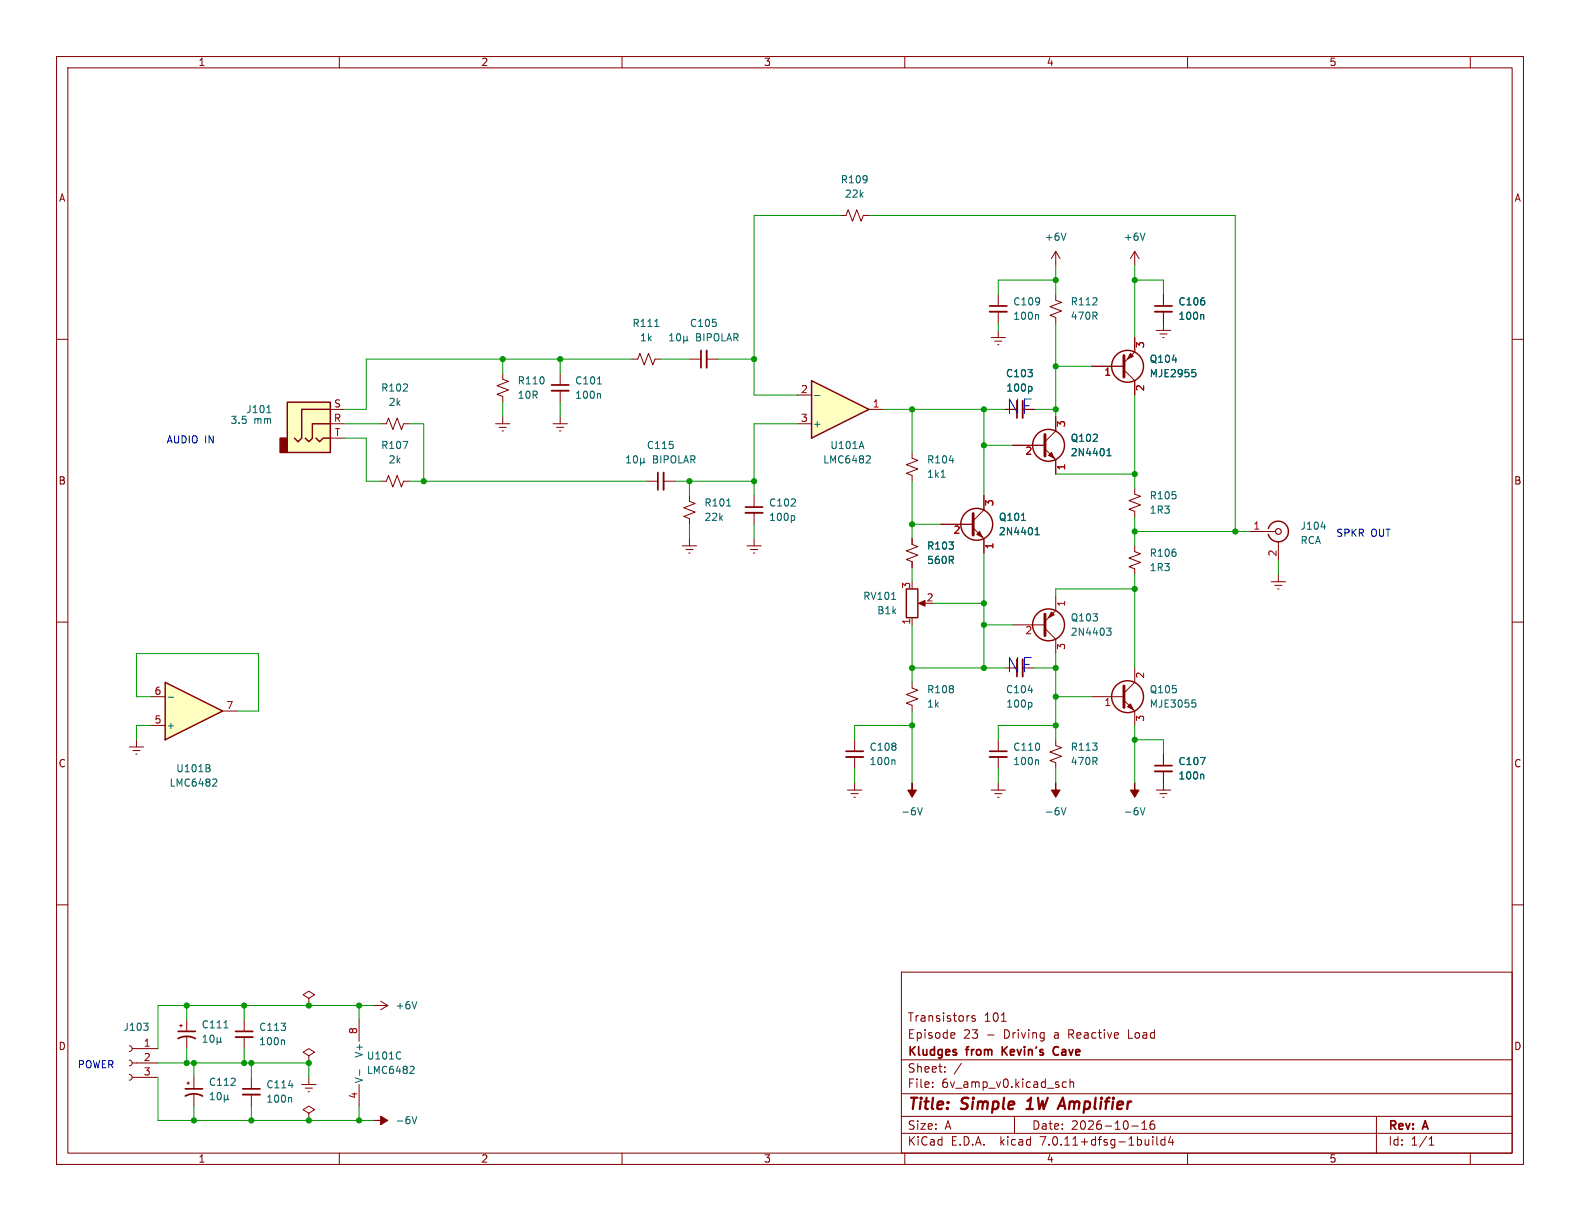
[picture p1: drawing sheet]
<svg xmlns="http://www.w3.org/2000/svg" width="279mm" height="216mm" viewBox="0 0 279 216" stroke-linecap="round" stroke-linejoin="round" font-family="sans-serif">
<g fill="none" stroke="#840000" stroke-width=".18">
<path d="M10 10h259.4v195.9h-259.4zM12 12h255.4v191.9h-255.4zM60 10v2M110 10v2M160 10v2M210 10v2M260 10v2M10 60h2M175.3 59.7h2.5M176.5 52.1v2M176.5 55.1v2.1M176.5 58.4v1.3"/>
<path d="M186.7 52.1v1l1 .4-2 .7 2 .8-2 .8 1 .3v1.1M186.7 44.5v2.5M186.7 44.5l-.8 1.2M186.7 44.5l.8 1.2M200.7 44.5l-.8 1.2M200.7 44.5v2.5M200.7 44.5l.7 1.2M204.5 58.4h2.5M205.1 59.1h1.3M205.6 59.7h.3M205.7 52.1v2M205.7 55.1v3.3"/>
<path d="M267.4 60h2M67.3 74.9h1l.4-1 .8 2 .7-2 .8 2 .4-1h1M87.6 74.9h2.6M88.3 75.6h1.2M88.8 76.2h.2M88.9 66v1.1l1 .3-2 .8 2 .8-2 .7 1 .4v1M88.9 73.7v1.2M97.8 74.9h2.5M98.4 75.6h1.3M98.9 76.2h.3M99.1 66v2.1M99.1 69.1v2"/>
<path d="M99.1 73.7v1.2M175.9 60.3h1.3M176.4 61h.3M67.3 85.1h1l.4-1 .8 2 .7-2 .8 2 .4-1h1M161.3 80v1l1 .4-2 .8 2 .7-2 .8 1 .4v1M200.7 86.4v1l1 .4-2.1 .7 2.1 .8-2.1 .7 1.1 .4v1M10 110h2M179.1 110.5h5.7M184.8 111.1l1.9 1.9v2.6M186.7 105.4v2.6l-1.9 1.9M267.4 110h2M22.9 132.1h2.5"/>
<path d="M23.5 132.7h1.3M24 133.4h.3M24.1 130.8v1.3M175.3 139.7h2.5M176.5 130.8v2M176.5 133.9v2M176.5 138.4v1.3M186.7 130.8v1l1 .4-2 .8 2 .7-2 .8 1 .4v1M10 160h2M175.9 140.3h1.3M176.4 141h.3M267.4 160h2"/>
<path d="M66 177.8h2.6M67.3 177l1.3 .8M68.6 177.8l-1.3 .8M159.4 171.9h108v32h-108zM171.3 179.6h.1M172.4 179.7l-.3-.1-.2 .2v.2l.5 .2v.3h-.5M22.9 190l.3 .1 .2 .4-.2 .4-.3 .1M22.9 187.5l.3 .1 .2 .4-.2 .3-.3 .2M22.9 184.9l.3 .2 .2 .3-.2 .4-.3 .1M23.4 190.5h4.5M23.4 188h4.5M23.4 185.4h4.5"/>
<path d="M31.7 181.4h.6M32 181.1v.5M33 191.5h.5M33 180.3v2.1M33 183.4v2M33.3 191.3v.5M34.3 190.5v2M34.3 193.5v2.1M43.2 180.3v2.1M43.2 183.4v2M54.6 186.7l1-.6-1-.7-1 .7 1 .6v1.3M54.6 188h.1"/>
<path d="M63.5 180.3v3.9M63.5 191.8v3.8M159.4 197.4h108M159.4 193.4h108M159.4 187.4h108M164.9 192.1v.2M164.9 191.4v.1M167.1 189.4v.2M167.1 188.7v.1M168.4 182.6l.4 .1 .1 .2-.8 .2M168.8 183.5l-.4 .1M170 188l-1.3 1.9"/>
<path d="M177.1 180.6h.8M179.4 197.4v3M188.6 191.4l-.5-.1-.2 .3v.4l.1 .2h.6M189.2 191.4l.2-.1 .4 .1 .1 .9M189.2 190.8v1.5M200.1 199.1h1.2M201.9 199.7h.9M201.9 198.6l.5-.4v1.5M204.1 198.2a.59 .59 0 0 0-.7 .6v.6l.1 .2 .4 .1 .2-.2 .1-.5-.1-.2h-.5l-.2 .2M243.4 197.4v6.5M60 203.9v2M110 203.9v2"/>
<path d="M159.4 200.4h108M160 203.9v2M203.9 201v.1M203.9 201.5v1M204.6 201v1.3l.2 .2M206 201v1.5M206 201.6l-.4-.1-.3 .3v.4l.1 .2h.6M207 200.9l-.4 1.1h1M207.4 201.5v1M210 203.9v2M252.7 202.5h.9M252.7 201.4l.4-.4v1.5"/>
<path d="M260 203.9v2"/>
</g>
<path d="M181.5 196.1h1.2M182.1 194.4l-.4 .3M187.3 195.5h.9M187.9 194.1l.5 2" fill="none" stroke="#840000" stroke-width=".4"/>
<path d="M175 54.1h3.1M204.2 54.1h3.1M97.5 68.1h3.1M175 132.8h3.1M31.5 183.6a3.2 3.2 0 0 1 3 0M31.5 182.4h3M32.8 193.8a3.2 3.2 0 0 1 3 0M32.8 192.5h3M41.7 182.4h3M177.2 185.1v1.5M178.1 185.1l-.9 .8M187.1 185.1a.74 .74 0 0 0-.9 .6 .74 .74 0 0 0 .5 .9l.4-.1" fill="none" stroke="#840000" stroke-width=".3"/>
<path d="M175 55.1h3.1M204.2 55.1h3.1M97.5 69.1h3.1M175 133.9h3.1M41.7 183.4h3" fill="none" stroke="#840000" stroke-width=".33"/>
<g fill="none" stroke="#006464" stroke-width=".18">
<path d="M183.5 55.6l.2 .2v.7M188.5 41.2l-.4 1.3M202.5 41.2l-.4 1.3M212.7 55.6l.2 .2v.7M71.3 78h.8l-.5 1.3M105.6 67.9h.8M106 69.6l.2 .2v.6M182.3 68.3l.2 .3v.3l-.2 .3M166.4 84.4h.7M167.9 81.4h.8M195.7 111.1h.8l-.4 .5 .3 .1 .1 .4-.3 .2h-.3M181.8 122.1h.8"/>
<path d="M182.2 124.2l.3 .2v.4l-.3 .2M183.5 134.4l.2 .1v.7M73.7 177.1l-.4 1.3M25.4 180.9h.8l-.4 .5M26.1 181.5l.1 .1-.1 .5M35.9 184.3h.7M35.9 183.4l.4-.4v1.3M37.2 194.5h.7M37.2 193.6l.3-.4v1.3M37.3 183.1l.1-.1a.68 .68 0 0 1 .5 .7 .68 .68 0 0 1-.5 .6 .84 .84 0 0 1-.1-1.2zM38.4 183.5v1.2M38.4 184.1l.2 .2h.2l.2-.2"/>
<path d="M38.6 193.2h.1a.68 .68 0 0 1 .4 .6 .68 .68 0 0 1-.4 .7 .84 .84 0 0 1-.1-1.3zM39 184.1l.2 .2M39 183.5v.6M39.6 181.8h.7M39.7 194.3l.1 .2h.3l.2-.2M39.7 193.6v1.3M40.3 194.3l.1 .2M40.3 193.6v.7M50.1 183.9l.2 .2v.6M63.6 189.2v1M70.8 186.1h.1M70.9 187.1l-.1 .1"/>
<path d="M72.7 188.5l.4 .1 .1 .3-.8 .9h.8M72.9 197.4l.4 1.3 .4-1.3"/>
</g>
<path d="M184.8 108.6v3.8" fill="none" stroke="#840000" stroke-width=".51"/>
<g fill="#840000" stroke="#840000" stroke-width=".18">
<path d="M185.9 108.2l.5 .5-1 .5z"/>
<path d="M66 198.1h1.3v-.7l1.3 .7-1.3 .8v-.8z"/>
</g>
<circle cx="185.4" cy="110.5" r="2.82" fill="none" stroke="#840000" stroke-width=".25"/>
<path d="M29.2 120.7l10.2 5-10.2 5.1z" fill="#ffffc2"/>
<g fill="none" stroke="#840000" stroke-width=".25">
<path d="M160.3 104.1h2v5.1h-2zM29.2 120.7l10.2 5-10.2 5.1z"/>
<circle cx="185.4" cy="78.7" r="2.82"/>
<circle cx="199.4" cy="64.8" r="2.82"/>
</g>
<g fill="none" stroke="#840000" stroke-width=".18">
<path d="M200.7 59.7v2.5l-1.9 1.9M179.1 78.7h5.7M184.8 79.4l1.9 1.9v2.5M186.7 73.7v2.5l-1.9 1.9M193 64.8h5.8M198.8 65.4l1.9 1.9v2.6M114.3 85.1h2M117.3 85.1h2.1M161.3 95.3v1l1 .3-2 .8 2 .8-2 .7 1 .4v1M161.3 109.2v1.3M162.8 106.7h1M26.7 128.3h2.5"/>
<path d="M26.7 123.2h2.5M39.4 125.7h2.5M54.6 176.5l1-.6-1-.6-1 .6 1 .6v1.3M54.6 177.8h.1M44.4 190.5v2M44.4 193.5v2.1M53.3 191.8h2.6M54 192.4h1.2M54.5 193h.2M54.6 196.9l1-.7-1-.6-1 .6 1 .7v1.2M54.6 198.1h.1M54.6 190.5v1.3"/>
</g>
<g fill="none" stroke="#006464" stroke-width=".18">
<path d="M195.8 79.7l.3-.4v1.3M210.8 65.3h.6M210.9 65.8h.3l.3 .3-.1 .5h-.5M110.8 81.9h.7M110.8 81l.4-.4v1.3M112.2 80.7l.1-.1a.68 .68 0 0 1 .5 .6 .68 .68 0 0 1-.5 .7 .84 .84 0 0 1-.1-1.2zM113.3 81.7l.2 .2h.2l.2-.2M113.3 81v1.3M113.9 81.7l.2 .2M113.9 81v.7M195.8 80.6h.7M157.7 106h.7"/>
<path d="M29.7 123.3h1M36.9 135.8l.3 .2-.1 .3-.2 .2M37 135.3l.1 .1-.1 .3M37.8 137.7l.4 .1 .1 .3-.7 .9h.7M51 191.9h.8M51.4 194l.2 .2v.7"/>
</g>
<path d="M117.3 83.6v3M42.9 193.5h3.1" fill="none" stroke="#840000" stroke-width=".33"/>
<path d="M116.3 83.6v3M42.9 192.5h3.1" fill="none" stroke="#840000" stroke-width=".3"/>
<path d="M184.8 76.8v3.8M198.8 62.9v3.8" fill="none" stroke="#840000" stroke-width=".51"/>
<g fill="#840000" stroke="#840000" stroke-width=".18">
<path d="M199.9 62.5l.5 .5-1 .5z"/>
<path d="M185.4 80.5l.5-.5 .5 1z"/>
<path d="M162.4 106.7l1.2-.5v1z"/>
</g>
<path d="M143.5 67.3l10.2 5.1-10.2 5.1z" fill="#ffffc2"/>
<g fill="none" stroke="#840000" stroke-width=".25">
<path d="M50.8 71.1h7.6v8.9h-7.6zM55.9 77.5l.6 .6 .6-.6h1.3M58.4 74.9h-3.2v2.6l-.6 .6-.6-.6M58.4 72.4h-5.1v5.1l-.6 .6-.6-.6M143.5 67.3l10.2 5.1-10.2 5.1zM224.3 93.5a1.81 1.81 0 0 1 2.8-1 1.81 1.81 0 0 1 0 3 1.81 1.81 0 0 1-2.8-1"/>
<circle cx="172.7" cy="92.7" r="2.82"/>
<circle cx="199.4" cy="123.2" r="2.82"/>
</g>
<g fill="none" stroke="#840000" stroke-width=".18">
<path d="M148.6 38.1h1l.4-1 .7 2 .8-2 .8 2 .4-1h1M200.7 59.7v2.5M205.7 52.1v2M205.7 55.1v2.1M58.4 72.4h2.6M58.4 74.9h2.6M58.4 77.5h2.6M111.8 63.5h1l.4-1 .7 2 .8-2 .7 2 .4-1h1M121.9 63.5h2.1M125 63.5h2M141 69.9h2.5M141 74.9h2.5"/>
<path d="M153.7 72.4h2.5M179.1 78.7h5.7M186.7 73.7v2.5M193 64.8h5.8M200.7 67.3v2.6M120.6 96.5h2.6M121.3 97.2h1.3M121.8 97.8h.2M121.9 87.6v1l1 .4-2 .8 2 .8-2 .7 1 .4v1M121.9 95.3v1.2M132.1 96.5h2.5M132.7 97.2h1.3"/>
<path d="M133.2 97.8h.3M133.3 87.6v2.1M133.3 90.7v2M133.3 95.3v1.2M161.3 95.3v1M161.3 99.3v1M166.4 92.7h5.7M172.1 93.3l1.9 2v2.5M174 87.6v2.6l-1.9 1.9M186.7 81.3v2.5M200.7 96.5v1l1 .4-2.1 .8 2.1 .7-2.1 .8 1.1 .4v1M221 94h4.6"/>
<path d="M226.1 95.8v3.3M200.7 118.1v2.6l-1.9 1.9M224.8 102.9h2.5M225.4 103.5h1.3M225.9 104.1h.3M226.1 101.6v1.3M149.9 139.7h2.5M151.1 130.8v2M151.1 133.9v2M151.1 138.4v1.3M161.3 120.7v1l1 .3-2 .8 2 .8-2 .7 1 .4v1M193 123.2h5.8"/>
<path d="M198.8 123.8l1.9 1.9v2.6M204.5 139.7h2.5M205.7 133.4v2M205.7 136.4v3.3M150.5 140.3h1.3M151 141h.3M205.1 140.3h1.3M205.6 141h.3"/>
</g>
<g fill="none" stroke="#006464" stroke-width=".18">
<path d="M115.8 57.7h.7M118.4 59.4l.4-.4v1.3M119.7 59.1l.2-.1a.68 .68 0 0 1 .5 .6 .68 .68 0 0 1-.5 .7l-.2-.2-.1-.3zM120.9 59.4v1.3M121.5 59.4v.7M212.7 55.6l.2 .2v.7M47.2 73h.7M118.4 60.3h.7M120.9 60.1l.2 .2h.2l.2-.2M121.5 60.1l.2 .2M144 69.9h1M152.3 78l.5 1.3"/>
<path d="M182.3 68.3l.2 .3v.3l-.2 .3M195.8 79.7l.3-.4v1.3M210.8 65.3h.6M210.9 65.8h.3l.3 .3-.1 .5h-.5M128.5 89.5h.7M140.3 91.2l.2 .2v.4l-.2 .2M153.4 80.6l.4 .1 .1 .3-.8 .9h.8M180.6 92h.8M183.1 94.6h.7M183.1 93.7l.3-.4v1.3M195.8 80.6h.7M233.6 93.2h.8"/>
<path d="M158.1 134.4l.2 .1v.7M210.8 123.8h.6M210.9 124.3h.3l.3 .2-.1 .5h-.5M212.3 133.9h.8l-.5 1.3M212.7 136.9l.2 .2v.6M162.3 142.8l.4 1.3 .4-1.3M187.7 142.8l.4 1.3 .4-1.3M201.6 142.8l.5 1.3 .4-1.3"/>
</g>
<path d="M172.1 90.8v3.8M198.8 121.3v3.8" fill="none" stroke="#840000" stroke-width=".51"/>
<g fill="#840000" stroke="#840000" stroke-width=".18">
<path d="M199.4 125l.5-.5 .5 1z"/>
<path d="M200.7 138.4v1.3h.7l-.7 1.3-.8-1.3h.8z"/>
<path d="M161.3 138.4v1.3h.8l-.8 1.3-.8-1.3h.8z"/>
<path d="M186.7 138.4v1.3h.8l-.8 1.3-.8-1.3h.8z"/>
<path d="M172.7 94.5l.5-.5 .5 1z"/>
</g>
<path d="M125 62v3M131.8 90.7h3.1M149.6 133.9h3.1M204.2 136.4h3.1" fill="none" stroke="#840000" stroke-width=".33"/>
<path d="M124 62v3M131.8 89.7h3.1M149.6 132.8h3.1M204.2 135.4h3.1" fill="none" stroke="#840000" stroke-width=".3"/>
<circle cx="226.1" cy="94" r=".51" fill="none" stroke="#840000" stroke-width=".2"/>
<path d="M50.8 71.1h7.6v8.9h-7.6z" fill="#ffffc2" stroke="#ffffc2" stroke-width=".18"/>
<path d="M49.5 77.5h1.3v2.5h-1.3z" fill="#840000" stroke="#840000" stroke-width=".25"/>
<g fill="none" stroke="#009600" stroke-width=".18">
<path d="M148.6 38.1h-15.3v31.8h7.7M153.7 38.1h64.7v55.9M176.5 57.2v1.2M186.7 47v5.1M186.7 57.2v16.5M186.7 49.5h-10.2v2.6M200.7 47v12.7M200.7 49.5h5v2.6M61 74.9h6.3M61 77.5h3.8v7.6h2.5M72.4 74.9h2.5v10.2M88.9 63.5v2.5"/>
<path d="M88.9 71.1v2.6M99.1 63.5v2.5M99.1 71.1v2.6M111.8 63.5h-47v8.9h-3.8M116.8 63.5h5.1M127 63.5h6.3M141 74.9h-7.7v12.7M156.2 72.4h21.6M161.3 72.4v7.6M174 72.4v15.2M174 78.7h5.1M182.9 72.4h3.8"/>
<path d="M186.7 64.8h6.3M200.7 69.9v16.5M72.4 85.1h41.9M119.4 85.1h13.9M121.9 85.1v2.5M121.9 92.7v2.6M133.3 92.7v2.6M161.3 85.1v10.2M161.3 92.7h5.1M174 97.8v20.3M186.7 83.8h14M200.7 91.4v5.1"/>
<path d="M200.7 94h20.3M226.1 99.1v2.5M161.3 118.1h16.5M161.3 100.3v2.6M161.3 110.5v10.2M165.1 106.7h8.9M174 110.5h5.1M182.9 118.1h3.8M186.7 115.6v15.2M200.7 104.1h-14v1.3M200.7 101.6v16.5M26.7 128.3h-2.6v2.5"/>
<path d="M26.7 123.2h-2.6v-7.6h21.6v10.1h-3.8M151.1 135.9v2.5M161.3 128.3h-10.2v2.5M161.3 125.7v12.7M176.5 135.9v2.5M186.7 128.3h-10.2v2.5M186.7 135.9v2.5M186.7 123.2h6.3M200.7 128.3v10.1M200.7 130.8h5v2.6M33 177.8v2.5M43.2 177.8v2.5"/>
<path d="M63.5 177.8v2.5M66 177.8h-38.1v7.6M27.9 188h26.7v2.5M27.9 190.5v7.6h38.1M33 185.4v2.6M34.3 188v2.5M34.3 195.6v2.5M43.2 185.4v2.6M44.4 188v2.5M44.4 195.6v2.5M63.5 195.6v2.5"/>
</g>
<g fill="#009600" stroke="#009600" stroke-width=".18">
<circle cx="200.7" cy="130.8" r=".46"/>
<circle cx="200.7" cy="104.1" r=".46"/>
<circle cx="186.7" cy="118.1" r=".46"/>
<circle cx="186.7" cy="128.3" r=".46"/>
<circle cx="218.4" cy="94" r=".46"/>
<circle cx="200.7" cy="94" r=".46"/>
<circle cx="99.1" cy="63.5" r=".46"/>
<circle cx="88.9" cy="63.5" r=".46"/>
<circle cx="74.9" cy="85.1" r=".46"/>
<circle cx="34.3" cy="188" r=".46"/>
<circle cx="43.2" cy="177.8" r=".46"/>
<circle cx="33" cy="188" r=".46"/>
<circle cx="33" cy="177.8" r=".46"/>
<circle cx="63.5" cy="177.8" r=".46"/>
<circle cx="54.6" cy="177.8" r=".46"/>
<circle cx="186.7" cy="64.8" r=".46"/>
<circle cx="186.7" cy="49.5" r=".46"/>
<circle cx="200.7" cy="83.8" r=".46"/>
<circle cx="200.7" cy="49.5" r=".46"/>
<circle cx="186.7" cy="72.4" r=".46"/>
<circle cx="161.3" cy="118.1" r=".46"/>
<circle cx="174" cy="110.5" r=".46"/>
<circle cx="174" cy="118.1" r=".46"/>
<circle cx="174" cy="106.7" r=".46"/>
<circle cx="161.3" cy="92.7" r=".46"/>
<circle cx="161.3" cy="128.3" r=".46"/>
<circle cx="186.7" cy="123.2" r=".46"/>
<circle cx="44.4" cy="188" r=".46"/>
<circle cx="43.2" cy="188" r=".46"/>
<circle cx="54.6" cy="188" r=".46"/>
<circle cx="44.4" cy="198.1" r=".46"/>
<circle cx="54.6" cy="198.1" r=".46"/>
<circle cx="34.3" cy="198.1" r=".46"/>
<circle cx="63.5" cy="198.1" r=".46"/>
<circle cx="174" cy="72.4" r=".46"/>
<circle cx="161.3" cy="72.4" r=".46"/>
<circle cx="174" cy="78.7" r=".46"/>
<circle cx="133.3" cy="63.5" r=".46"/>
<circle cx="133.3" cy="85.1" r=".46"/>
<circle cx="121.9" cy="85.1" r=".46"/>
</g>
<text font-size="3.5" fill="#840000" x="177.8" y="73.4">NF</text>
<text font-size="3.5" fill="#0000c2" x="177.8" y="119.1">NF</text>
<g font-size="2.8" fill="#840000">
<text x="160.4" y="196.8">Title:</text>
<text x="170.1" y="196.8">Simple</text>
<text x="182.5" y="196.8">1W</text>
<text x="189" y="196.8">Amplifier</text>
</g>
<g font-size="2.1" fill="#840000">
<text x="160.4" y="183.9">Episode</text>
<text x="160.4" y="180.9">Transistors</text>
<text x="170.3" y="183.9">23</text>
<text x="174" y="180.9">101</text>
<text x="174.5" y="183.9">-</text>
<text x="177.7" y="183.9">Driving</text>
<text x="186.7" y="183.9">a</text>
<text x="189.3" y="183.9">Reactive</text>
<text x="200.1" y="183.9">Load</text>
<text x="160.4" y="189.9">Sheet:</text>
<text x="160.4" y="187.1">Kludges</text>
<text x="171" y="187.1">from</text>
<text x="177.9" y="187.1">Kevin's</text>
<text x="187.6" y="187.1">Cave</text>
<text x="160.4" y="192.6">File:</text>
<text x="166.5" y="192.6">6v_amp_v0.kicad_sch</text>
<text x="160.4" y="202.8">KiCad</text>
<text x="160.4" y="200">Size:</text>
<text x="167.1" y="200">A</text>
<text x="168.1" y="202.8">E.D.A.</text>
<text x="177" y="202.8">kicad</text>
<text x="182.4" y="200">Date:</text>
<text x="184.2" y="202.8">7.0.11+dfsg-1build4</text>
<text x="189.4" y="200">2026-10-16</text>
<text x="245.4" y="200.2">Rev:</text>
<text x="245.4" y="202.8">Id:</text>
<text x="249.5" y="202.8">1/1</text>
<text x="251.8" y="200.2">A</text>
</g>
<g font-size="1.8" fill="#840000">
<text x="35" y="11.9">1</text>
<text x="85" y="11.9">2</text>
<text x="135" y="11.9">3</text>
<text x="185" y="11.9">4</text>
<text x="235" y="11.9">5</text>
<text x="10.3" y="35.9">A</text>
<text x="267.7" y="35.9">A</text>
<text x="10.3" y="85.9">B</text>
<text x="267.7" y="85.9">B</text>
<text x="10.3" y="135.9">C</text>
<text x="267.7" y="135.9">C</text>
<text x="10.3" y="185.9">D</text>
<text x="267.7" y="185.9">D</text>
<text x="35" y="205.8">1</text>
<text x="85" y="205.8">2</text>
<text x="135" y="205.8">3</text>
<text x="185" y="205.8">4</text>
<text x="235" y="205.8">5</text>
</g>
<g font-size="1.8" fill="#006464">
<text x="148.6" y="32.6">R109</text>
<text x="149.3" y="35.2">22k</text>
<text x="184.7" y="42.8">+6V</text>
<text x="198.6" y="42.8">+6V</text>
<text x="111.7" y="58">R111</text>
<text x="121.9" y="58">C105</text>
<text x="179.1" y="54.2">C109</text>
<text x="179.1" y="56.7">100n</text>
<text x="189.2" y="54.2">R112</text>
<text x="189.2" y="56.7">470R</text>
<text x="208.3" y="54.2">C106</text>
<text x="208.3" y="56.7">100n</text>
<text x="113.1" y="60.6">1k</text>
<text x="123" y="60.6">BIPOLAR</text>
<text x="203.2" y="64.4">Q104</text>
<text x="67.3" y="69.4">R102</text>
<text x="68.6" y="72">2k</text>
<text x="91.4" y="68.2">R110</text>
<text x="91.4" y="70.7">10R</text>
<text x="101.6" y="68.2">C101</text>
<text x="101.6" y="70.7">100n</text>
<text x="177.8" y="66.9">C103</text>
<text x="177.9" y="69.4">100p</text>
<text x="203.2" y="66.9">MJE2955</text>
<text x="40.7" y="75.2">3.5</text>
<text x="43.5" y="73.3">J101</text>
<text x="44.9" y="75.2">mm</text>
<text x="143.6" y="75.8">+</text>
<text x="67.3" y="79.6">R107</text>
<text x="68.6" y="82.1">2k</text>
<text x="114.3" y="79.6">C115</text>
<text x="115.4" y="82.1">BIPOLAR</text>
<text x="145.5" y="82.1">LMC6482</text>
<text x="146.7" y="79.6">U101A</text>
<text x="163.8" y="82.1">R104</text>
<text x="189.2" y="78.3">Q102</text>
<text x="189.2" y="80.9">2N4401</text>
<text x="124.5" y="89.8">R101</text>
<text x="135.9" y="89.8">C102</text>
<text x="163.8" y="84.7">1k1</text>
<text x="203.2" y="88.5">R105</text>
<text x="124.5" y="92.3">22k</text>
<text x="135.9" y="92.3">100p</text>
<text x="176.5" y="92.3">Q101</text>
<text x="176.5" y="94.8">2N4401</text>
<text x="203.2" y="91">1R3</text>
<text x="229.9" y="93.9">J104</text>
<text x="163.8" y="97.4">R103</text>
<text x="163.8" y="99.9">560R</text>
<text x="203.2" y="98.7">R106</text>
<text x="203.2" y="101.2">1R3</text>
<text x="229.9" y="96.4">RCA</text>
<text x="152.6" y="106.3">RV101</text>
<text x="155" y="108.8">B1k</text>
<text x="189.2" y="110.1">Q103</text>
<text x="189.2" y="112.6">2N4403</text>
<text x="163.8" y="122.8">R108</text>
<text x="163.8" y="125.3">1k</text>
<text x="177.8" y="122.8">C104</text>
<text x="177.8" y="125.3">100p</text>
<text x="203.2" y="122.8">Q105</text>
<text x="203.2" y="125.3">MJE3055</text>
<text x="29.3" y="129.1">+</text>
<text x="31.1" y="136.8">U101B</text>
<text x="153.7" y="132.9">C108</text>
<text x="153.7" y="135.5">100n</text>
<text x="179.1" y="132.9">C110</text>
<text x="179.1" y="135.5">100n</text>
<text x="189.2" y="132.9">R113</text>
<text x="189.2" y="135.5">470R</text>
<text x="208.3" y="135.5">C107</text>
<text x="29.9" y="139.3">LMC6482</text>
<text x="208.3" y="138">100n</text>
<text x="159.3" y="144.4">-6V</text>
<text x="184.7" y="144.4">-6V</text>
<text x="198.6" y="144.4">-6V</text>
<text x="69.9" y="178.7">+6V</text>
<text x="21.7" y="182.5">J103</text>
<text x="35.6" y="182">C111</text>
<text x="45.7" y="182.5">C113</text>
<text x="45.7" y="185">100n</text>
<text x="64.4" y="191.6" transform="rotate(-90 64.4 191.6)">V-</text>
<text x="64.4" y="187.1" transform="rotate(-90 64.4 187.1)">V+</text>
<text x="64.8" y="190.1">LMC6482</text>
<text x="64.8" y="187.6">U101C</text>
<text x="36.8" y="192.2">C112</text>
<text x="47" y="192.6">C114</text>
<text x="47" y="195.2">100n</text>
<text x="69.9" y="199">-6V</text>
</g>
<g font-size="1.8" fill="#a90000">
<text x="202.6" y="61.7" transform="rotate(-90 202.6 61.7)">3</text>
<text x="141.5" y="69.6">2</text>
<text x="195.2" y="66.8">1</text>
<text x="202.6" y="69.3" transform="rotate(-90 202.6 69.3)">2</text>
<text x="59" y="74.7">R</text>
<text x="59" y="72.1">S</text>
<text x="59.1" y="77.2">T</text>
<text x="141.5" y="74.7">3</text>
<text x="154.2" y="72.1">1</text>
<text x="188.7" y="75.6" transform="rotate(-90 188.7 75.6)">3</text>
<text x="181.2" y="80.7">2</text>
<text x="188.7" y="83.3" transform="rotate(-90 188.7 83.3)">1</text>
<text x="176" y="89.6" transform="rotate(-90 176 89.6)">3</text>
<text x="168.5" y="94.7">2</text>
<text x="221.5" y="93.7">1</text>
<text x="176" y="97.2" transform="rotate(-90 176 97.2)">1</text>
<text x="225.8" y="98.5" transform="rotate(-90 225.8 98.5)">2</text>
<text x="161" y="104.2" transform="rotate(-90 161 104.2)">3</text>
<text x="163.8" y="106.4">2</text>
<text x="188.7" y="107.4" transform="rotate(-90 188.7 107.4)">1</text>
<text x="161" y="110.6" transform="rotate(-90 161 110.6)">1</text>
<text x="181.2" y="112.5">2</text>
<text x="188.7" y="115" transform="rotate(-90 188.7 115)">3</text>
<text x="27.2" y="122.9">6</text>
<text x="39.9" y="125.5">7</text>
<text x="195.2" y="125.2">1</text>
<text x="202.6" y="120.1" transform="rotate(-90 202.6 120.1)">2</text>
<text x="27.2" y="128">5</text>
<text x="202.6" y="127.7" transform="rotate(-90 202.6 127.7)">3</text>
<text x="25.3" y="185.2">1</text>
<text x="63.2" y="183" transform="rotate(-90 63.2 183)">8</text>
<text x="25.3" y="187.7">2</text>
<text x="25.3" y="190.2">3</text>
<text x="63.2" y="194.4" transform="rotate(-90 63.2 194.4)">4</text>
</g>
<g font-size="1.8" fill="#0000c2">
<text x="29.4" y="78.5">AUDIO IN</text>
<text x="236.2" y="95">SPKR</text>
<text x="242.4" y="95">OUT</text>
<text x="13.6" y="189">POWER</text>
</g>
</svg>
